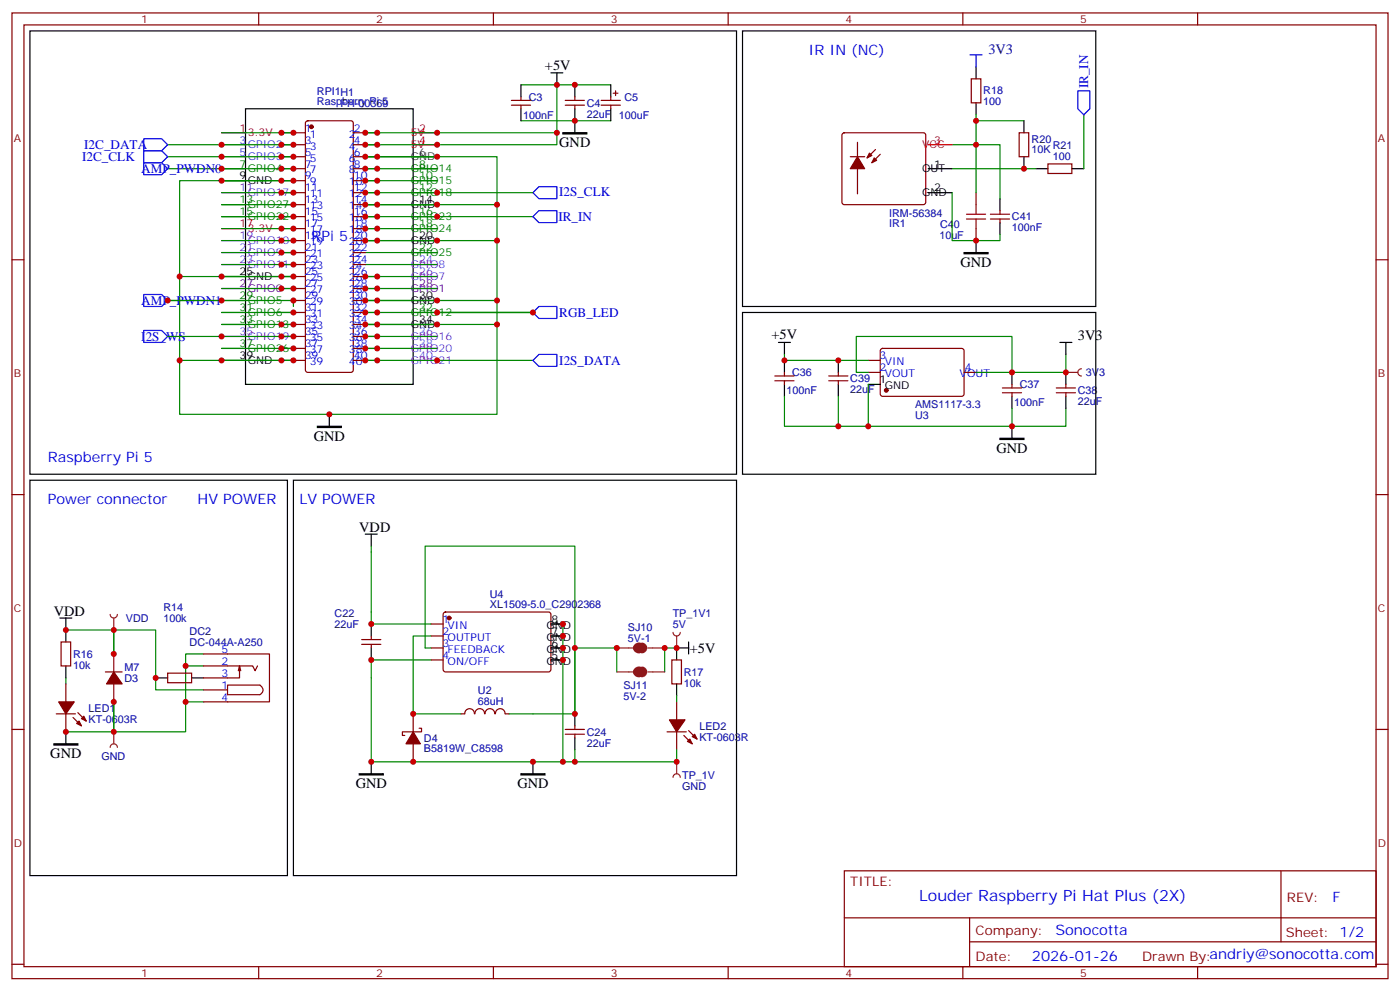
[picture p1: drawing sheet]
<svg xmlns="http://www.w3.org/2000/svg" width="412mm" height="292mm" viewBox="0 0 412 292" stroke-linecap="round" stroke-linejoin="round" font-family="sans-serif">
<g fill="none" stroke="#870000" stroke-width=".35">
<path d="M3.5 3.8h405.4v284.3h-405.4zM7.1 7.3h398.2v277.3h-398.2zM76.2 3.8v3.5M145.3 3.8v3.5M214.5 3.8v3.5M283.6 3.8v3.5M352.8 3.8v3.5M150.6 31h5.7M150.6 29.6h5.7M153.5 28.5v1.1M153.5 31v1M166.5 31h5.7"/>
<path d="M166.5 29.6h5.7M169.3 28.5v1.1M169.3 31v1M177.1 31h5.6M177.1 29.6h5.6M179.9 28.5v1.1M179.9 31v1M180.6 27.4h1.4M181.3 26.7v1.5M3.5 76.5h3.6M405.3 76.5h3.6M3.5 145.6h3.6"/>
<path d="M405.3 145.6h3.6M3.5 214.8h3.6M121.7 210.2v5.3M121.7 219v5.3M123.5 214.4h.7v1.1h-5.7v1h.7M405.3 214.8h3.6M248.7 256.4h156.6v28.2h-156.6zM377.3 256.4v20.9M248.7 270.2h156.5M285.6 277.3h119.6M285.6 270.2v14.2M3.5 283.9h3.6"/>
<path d="M76.2 284.6v3.5M145.3 284.6v3.5M214.5 284.6v3.5M283.6 284.6v3.5M352.8 284.6v3.5M405.3 283.9h3.6"/>
</g>
<g fill="none" stroke="#000" stroke-width=".35">
<path d="M8.8 9.1h208.2v130.5h-208.2zM72.3 32h49.4v81.2h-49.4zM153.5 25v3.5M153.5 32v3.6M162.3 21.4h3.5M164 21.4v3.6M169.3 25v3.5M169.3 32v7.1M179.9 25v3.5M179.9 32v3.6M65.3 53.2h7M121.7 60.3h7.1"/>
<path d="M121.7 70.8h7.1M65.3 81.4h7M121.7 88.5h7.1M121.7 95.5h7.1M65.3 106.1h7M97 122v3.5"/>
</g>
<path d="M157 56.7l1.7-1.7h5.3v3.5h-5.3zM42.3 97.3h5.3l1.8 1.8-1.8 1.7h-5.3z" fill="none" stroke="#00f" stroke-width=".35"/>
<path d="M65.3 39.1h7M121.7 39.1h7.1M121.7 42.6h7.1M65.3 67.3h7" fill="none" stroke="#f00" stroke-width=".35"/>
<path d="M65.3 42.6h7M65.3 46.1h7" fill="none" stroke="#06c" stroke-width=".35"/>
<path d="M121.7 46.1h7.1" fill="none" stroke="#333" stroke-width=".35"/>
<g fill="none" stroke="#060" stroke-width=".35">
<path d="M65.3 49.7h7M121.7 49.7h7.1M121.7 53.2h7.1M121.7 56.7h7.1M65.3 60.3h7M65.3 63.8h7M121.7 63.8h7.1M121.7 67.3h7.1M121.7 74.4h7.1M65.3 88.5h7M65.3 92h7M65.3 95.5h7"/>
<path d="M121.7 92h7.1M65.3 102.6h7"/>
</g>
<path d="M65.3 56.7h7M65.3 70.8h7M65.3 74.4h7M65.3 77.9h7M121.7 77.9h7.1M65.3 99.1h7M121.7 81.4h7.1M121.7 99.1h7.1M121.7 102.6h7.1M121.7 106.1h7.1" fill="none" stroke="#90f" stroke-width=".35"/>
<path d="M65.3 84.9h7M121.7 84.9h7.1" fill="none" stroke="#609" stroke-width=".35"/>
<g fill="none" stroke="#008700" stroke-width=".35">
<path d="M65.3 39.1h21.1M107.6 39.1h56.4M153.5 35.6h26.4M153.5 25h26.4M164 25v17.6h-56.4M49.4 49.7h37M49.4 46.1h37M49.4 42.6h37M65.3 53.2h21.1h-33.5v28.2h33.5h-21.1M65.3 56.7h21.1M107.6 56.7h49.4M128.8 46.1h-21.2h38.8v14.2"/>
<path d="M65.3 67.3h21.1M65.3 63.8h21.1M107.6 67.3h21.2M107.6 63.8h49.4M128.8 70.8h-21.2h38.8v17.7M128.8 60.3h-21.2h38.8v10.5M52.9 81.4v24.7h33.5h-21.1M65.3 95.5h21.1M65.3 84.9h21.1M107.6 81.4h21.2M107.6 99.1h21.2M128.8 95.5h-21.2h38.8v26.5h-93.5v-15.9"/>
<path d="M128.8 88.5h-21.2h38.8v7M65.3 102.6h21.1M107.6 106.1h49.4M107.6 102.6h21.2"/>
</g>
<path d="M165.8 39.1h7.1v.3h-7.1zM93.5 125.5h7v.4h-7z" fill="#000" stroke="#000" stroke-width=".35"/>
<path d="M121.7 215.5l2.1 3.5h-4.2z" fill="#870000" stroke="#870000" stroke-width=".35"/>
<path d="M198.3 186.2a1.06 1.06 0 0 0 1 1.1 1.06 1.06 0 0 0 1.1-1.1M199.3 187.3v3.5" fill="none" stroke="#8c2424" stroke-width=".35"/>
<circle cx="199.3" cy="190.8" r=".18" fill="#8c2424"/>
<path d="M86.4 141.4h130.6v116.4h-130.6zM107.6 157.3h3.5M109.4 157.3v3.5M109.4 183.7v3.6M109.4 190.8v3.5M202.8 190.8h-3.5v3.5M202.8 189v3.5M169.3 210.2v3.5M169.3 217.2v3.6M199.3 201.4v3.5M109.4 224.3v3.5M157 224.3v3.5" fill="none" stroke="#000" stroke-width=".35"/>
<path d="M109.4 160.8v1.8M109.4 183.7h17.6M125.2 190.8h1.8M127 194.3h-17.6v30h59.9v-3.5M127 187.3h-5.3v22.9h14.1M162.3 183.7h3.5v40.6M162.3 187.3h3.5M162.3 190.8h3.5M162.3 194.3h3.5M169.3 190.8v19.4h-19.4" fill="none" stroke="#008700" stroke-width=".35"/>
<path d="M105.8 227.8h7.1v.4h-7.1zM153.5 227.8h7v.4h-7z" fill="#000" stroke="#000" stroke-width=".35"/>
<g fill="none" stroke="#870000" stroke-width=".35">
<path d="M106.5 189.7h5.7M106.5 188.3h5.7M109.4 187.3v1M109.4 189.7v1.1M197.9 194.3h2.8v7.1h-2.8zM166.5 216.2h5.7M166.5 214.8h5.7M169.3 213.7v1.1M169.3 216.2v1M196.5 215.5h5.6M199.3 206.7v5.2M199.3 215.5v5.3"/>
<path d="M201.4 216.5l2.5 2.5M202.8 215.1l2.5 2.5"/>
</g>
<g fill="#870000" stroke="#870000" stroke-width=".35">
<path d="M203.2 217.6l.7 1.4-1.4-.7z"/>
<path d="M204.6 216.2l.7 1.4-1.4-.7z"/>
<path d="M197.2 211.9h4.6l-2.5 3.6z"/>
</g>
<path d="M198.3 228.9a1.06 1.06 0 0 1 1-1.1 1.06 1.06 0 0 1 1.1 1.1M199.3 224.3v3.5" fill="none" stroke="#8c2424" stroke-width=".35"/>
<circle cx="199.3" cy="224.3" r=".18" fill="#8c2424"/>
<path d="M109.4 162.6v21.1M125.2 190.8v-30h44.1v30h12.4v7M169.3 190.8v19.4M199.3 190.8h-3.5v7M199.3 204.9v1.8M199.3 220.8v3.5h-30" fill="none" stroke="#008700" stroke-width=".35"/>
<path d="M33.5 215.5v3.5M32.5 220.1a1.06 1.06 0 0 1 1-1.1 1.06 1.06 0 0 1 1.1 1.1" fill="none" stroke="#8c2424" stroke-width=".35"/>
<circle cx="33.5" cy="215.5" r=".18" fill="#8c2424"/>
<path d="M32.5 180.9a1.06 1.06 0 0 0 1 1.1 1.06 1.06 0 0 0 1.1-1.1M33.5 182v3.5" fill="none" stroke="#8c2424" stroke-width=".35"/>
<circle cx="33.5" cy="185.5" r=".18" fill="#8c2424"/>
<g fill="none" stroke="#008700" stroke-width=".35">
<path d="M82.9 39.1h3.5M107.6 39.1h3.5M287.5 35.6h14.1M287.5 33.8v22.9M319.3 33.8v15.9M82.9 49.7h3.5M82.9 53.2h3.5M82.9 56.7h3.5M82.9 46.1h3.5M82.9 42.6h3.5M107.6 49.7h21.2M107.6 53.2h21.2"/>
<path d="M107.6 56.7h3.5M107.6 46.1h3.5M107.6 42.6h3.5M280.5 42.6h14.1v15.9M280.5 49.7h24.7M65.3 60.3h21.1h-3.5M65.3 70.8h21.1M65.3 74.4h21.1M65.3 77.9h21.1M82.9 67.3h3.5M82.9 63.8h3.5M107.6 74.4h21.2"/>
<path d="M107.6 77.9h21.2M107.6 70.8h3.5M107.6 67.3h3.5M107.6 63.8h3.5M107.6 60.3h3.5M49.4 88.5h37v1.7M49.4 99.1h37M65.3 92h21.1h-3.5M82.9 84.9h3.5M82.9 95.5h3.5M82.9 81.4h3.5M107.6 84.9h21.2"/>
<path d="M107.6 92h49.4M107.6 99.1h3.5M107.6 95.5h3.5M107.6 81.4h3.5M107.6 88.5h3.5M82.9 106.1h3.5M82.9 102.6h3.5M107.6 106.1h3.5M107.6 102.6h3.5M19.4 185.5h14.1v7M19.4 199.6v1.8M33.5 206.7v8.8h-14.1"/>
</g>
<path d="M284 74.4h7v.3h-7zM15.9 219h7v.4h-7z" fill="#000" stroke="#000" stroke-width=".35"/>
<g fill="none" stroke="#000" stroke-width=".35">
<path d="M218.7 9.1h104.1v81.1h-104.1zM287.5 19.7v3.5M287.5 30.3v3.5M301.6 35.6v3.5M294.6 58.5v3.5M301.6 46.1v3.6M305.2 49.7h3.5M315.7 49.7h3.6M287.5 70.8v3.6M294.6 65.5v3.6M8.8 141.4h75.9v116.4h-75.9zM17.6 182h3.6"/>
<path d="M19.4 182v7M19.4 196.1v3.5M162.3 194.3h3.5M162.3 190.8h3.5M162.3 187.3h3.5M162.3 183.7h3.5M19.4 215.5v3.5"/>
</g>
<g fill="#870000" stroke="#870000" stroke-width=".35">
<path d="M22.6 213l.7-.7 .7 1.4z"/>
<path d="M24 211.6l.7-.7 .7 1.4z"/>
<path d="M17.3 206.7h4.6l-2.5 3.5z"/>
<circle cx="132.3" cy="182" r=".53"/>
</g>
<g fill="none" stroke="#870000" stroke-width=".35">
<path d="M286.1 23.2h2.8v7.1h-2.8zM300.2 39.1h2.8v7h-2.8zM287.5 56.7v3.6M308.7 48.3h7v2.8h-7zM287.5 67.3v3.5M291.7 63.1h5.7M291.7 64.5h5.7M294.6 62v1.1M294.6 64.5v1M18 189h2.8v7.1h-2.8zM127 183.7h3.5M127 187.3h3.5"/>
<path d="M127 190.8h3.5M127 194.3h3.5M130.8 180.4l.4-.2 30.6 .1 .5 .6-.1 16.5-.6 .4h-30.6l-.5-.7v-16.2zM16.6 210.2h5.6M19.4 201.4v5.3M19.4 210.2v5.3M21.5 211.2l2.5 2.5M22.9 209.8l2.5 2.5M139.7 210.2a1.41 1.41 0 0 0-1.4-1.5 1.41 1.41 0 0 0-1.4 1.5h-1.1M139.9 210.2a1.41 1.41 0 0 1 1.4-1.5 1.41 1.41 0 0 1 1.4 1.5M142.9 210.2a1.41 1.41 0 0 1 1.4-1.5 1.41 1.41 0 0 1 1.4 1.5M145.9 210.2a1.41 1.41 0 0 1 1.5-1.5 1.41 1.41 0 0 1 1.4 1.5"/>
<path d="M148.9 210.2h1"/>
</g>
<path d="M285.8 16.2h3.5M287.5 16.2v3.5M317.5 26.7h3.5v5.3l-1.7 1.8-1.8-1.8zM42.3 47.9h5.3l1.8 1.8-1.8 1.7h-5.3zM42.3 44.4h5.3l1.8 1.7-1.8 1.8h-5.3zM42.3 40.9h5.3l1.8 1.7-1.8 1.8h-5.3zM157 106.1l1.7-1.7h5.3v3.5h-5.3z" fill="none" stroke="#00f" stroke-width=".35"/>
<path d="M188.4 190.1a.76 .76 0 0 0-1.1 .7 .76 .76 0 0 0 1.1 .7M188.4 197.1a.76 .76 0 0 0-1.1 .7 .76 .76 0 0 0 1.1 .7M189.1 190.1a.71 .71 0 0 1 .7 .7 .71 .71 0 0 1-.7 .7M189.1 197.1a.71 .71 0 0 1 .7 .7 .71 .71 0 0 1-.7 .7" fill="none" stroke="#8c2424" stroke-width="1.8"/>
<path d="M181.7 190.8h4.9M181.7 197.8h4.9M187.3 190.8h2.5M187.3 197.8h2.5M190.9 190.8h4.9M190.9 197.8h4.9" fill="none" stroke="#8c2424" stroke-width=".35"/>
<path d="M284.7 64.5h5.6M284.7 63.1h5.6M287.5 60.3v2.8M287.5 64.5v2.8" fill="none" stroke="#a10000" stroke-width=".35"/>
<path d="M248.2 39.3l.5-.2h23.3l.5 .2 .2 .5v19.7l-.2 .5-.5 .3h-23.3l-.5-.3-.2-.5v-19.7z" fill="#fff" stroke="#870000" stroke-width=".35"/>
<g fill="none" stroke="#000" stroke-width=".35">
<path d="M273.4 49.7h7.1M273.4 56.7h7.1M229.3 100.8h3.5M231.1 100.8v3.6M231.1 106.1v3.5M231.1 113.2v3.5M246.9 106.1v3.5M246.9 113.2v3.5M255.8 113.2h3.5M298.1 109.6v3.6M298.1 116.7v3.5M312.2 100.8h3.5"/>
<path d="M314 100.8v3.6M314 109.6v3.6M314 116.7v3.5M298.1 125.5v3.5M45.9 199.6h3.5M56.4 199.6h3.6"/>
</g>
<path d="M273.4 42.6h7.1" fill="none" stroke="#f00" stroke-width=".35"/>
<g fill="#870000" stroke="#870000" stroke-width=".35">
<path d="M252.6 46.1l2.1 3.6h-4.2z"/>
<path d="M257.5 46.5l.7 .7-1.4 .7z"/>
<path d="M256.1 45.1l.7 .7-1.4 .7z"/>
<path d="M33.5 197.8l2.5 3.6h-4.6z"/>
<circle cx="91.7" cy="37.3" r=".53"/>
<circle cx="261.1" cy="114.9" r=".53"/>
</g>
<g fill="none" stroke="#870000" stroke-width=".35">
<path d="M86.4 39.1h3.6M90.2 35.8l.5-.2h12.7l.5 .2 .2 .5v72.6l-.3 .5-.4 .2h-12.7l-.5-.2-.2-.5v-72.6zM104.1 39.1h3.5M86.4 46.1h3.6M86.4 42.6h3.6M86.4 49.7h3.6M86.4 53.2h3.6M86.4 56.7h3.6M104.1 46.1h3.5M104.1 42.6h3.5M104.1 49.7h3.5M104.1 53.2h3.5"/>
<path d="M104.1 56.7h3.5M250.5 46.1h4.2M252.6 41.9v15.2M257.9 44l-2.5 2.5M259.3 45.4l-2.5 2.5M86.4 60.3h3.6M86.4 63.8h3.6M86.4 67.3h3.6M86.4 77.9h3.6M86.4 70.8h3.6M86.4 74.4h3.6M104.1 60.3h3.5"/>
<path d="M104.1 63.8h3.5M104.1 67.3h3.5M104.1 77.9h3.5M104.1 70.8h3.5M104.1 74.4h3.5M86.4 99.1h3.6M86.4 95.5h3.6M86.4 92h3.6M86.4 88.5h3.6M86.4 84.9h3.6M86.4 81.4h3.6M104.1 99.1h3.5"/>
<path d="M104.1 95.5h3.5M104.1 92h3.5M104.1 88.5h3.5M104.1 84.9h3.5M104.1 81.4h3.5M86.4 106.1h3.6M86.4 102.6h3.6M104.1 106.1h3.5M104.1 102.6h3.5M228.2 112.1h5.7M228.2 110.7h5.7M231.1 109.6v1.1"/>
<path d="M231.1 112.1v1.1M244.1 112.1h5.7M244.1 110.7h5.7M246.9 109.6v1.1M246.9 112.1v1.1M255.8 106.1h3.5M255.8 109.6h3.5M259.5 102.8l.5-.2h23.6l.4 .7-.1 13-.6 .4-23.6-.1-.4-.6v-12.7zM284 109.6h3.5M295.3 115.6h5.6M295.3 114.2h5.6M298.1 113.2v1"/>
<path d="M298.1 115.6v1.1M311.1 115.6h5.7M311.1 114.2h5.7M314 113.2v1M314 115.6v1.1M31 197.8h5M33.5 192.5v5.3M49.4 198.2h7v2.8h-7zM60 192.5h19.4v14.2h-19.4M60 196.1h14.4l.7 1.4 .7-1.4M70.6 196.1v3.5h-10.6M70.6 196.1l-.4 1.4"/>
<path d="M70.6 196.1l.3 1.4M33.5 201.4v5.3M60 203.1h7M67 201.7l9.7 .1a1.6 1.6 0 0 1 .5 2.1l-.6 .6h-9.6z"/>
</g>
<g fill="none" stroke="#008700" stroke-width=".35">
<path d="M280.5 56.7v14.1h14.1v-1.7M128.8 92h28.2M231.1 104.4v1.7h24.7M231.1 116.7v8.8h24.7M246.9 116.7v8.8M255.8 113.2v12.3h58.2v-5.3M255.8 109.6h-3.6v-10.5h45.9v10.5M314 104.4v5.2h-26.5M298.1 120.2v5.3M33.5 192.5v-7h12.4v17.6h14.1M54.7 196.1h5.3M60 192.5h-5.3v14.2"/>
<path d="M33.5 206.7v8.8h21.2v-8.8h5.3"/>
</g>
<path d="M157 63.8l1.7-1.8h5.3v3.5h-5.3zM157 92l1.7-1.8h5.3v3.6h-5.3z" fill="none" stroke="#00f" stroke-width=".35"/>
<path d="M294.6 129h7v.4h-7z" fill="#000" stroke="#000" stroke-width=".35"/>
<path d="M314 109.6h3.5M318.6 108.6a1.06 1.06 0 0 0-1.1 1 1.06 1.06 0 0 0 1.1 1.1" fill="none" stroke="#8c2424" stroke-width=".35"/>
<circle cx="314" cy="109.6" r=".18" fill="#8c2424"/>
<path d="M218.7 92h104.1v47.6h-104.1z" fill="none" stroke="#000" stroke-width=".35"/>
<path d="M42.3 86.7h5.3l1.8 1.8-1.8 1.7h-5.3z" fill="none" stroke="#00f" stroke-width=".35"/>
<path d="M49.4 88.5h15.9" fill="none" stroke="#008700" stroke-width=".35"/>
<g fill="#c00">
<circle cx="169.3" cy="25" r=".88"/>
<circle cx="169.3" cy="35.6" r=".88"/>
<circle cx="164" cy="25" r=".88"/>
<circle cx="164" cy="39.1" r=".88"/>
<circle cx="128.8" cy="39.1" r=".88"/>
<circle cx="128.8" cy="42.6" r=".88"/>
<circle cx="111.1" cy="95.5" r=".88"/>
<circle cx="52.9" cy="106.1" r=".88"/>
<circle cx="128.8" cy="95.5" r=".88"/>
<circle cx="146.4" cy="95.5" r=".88"/>
<circle cx="97" cy="122" r=".88"/>
<circle cx="111.1" cy="88.5" r=".88"/>
<circle cx="128.8" cy="88.5" r=".88"/>
<circle cx="146.4" cy="88.5" r=".88"/>
<circle cx="111.1" cy="70.8" r=".88"/>
<circle cx="128.8" cy="70.8" r=".88"/>
<circle cx="146.4" cy="70.8" r=".88"/>
<circle cx="111.1" cy="60.3" r=".88"/>
<circle cx="128.8" cy="60.3" r=".88"/>
<circle cx="146.4" cy="60.3" r=".88"/>
<circle cx="111.1" cy="46.1" r=".88"/>
<circle cx="128.8" cy="46.1" r=".88"/>
<circle cx="82.9" cy="53.2" r=".88"/>
<circle cx="82.9" cy="81.4" r=".88"/>
<circle cx="65.3" cy="81.4" r=".88"/>
<circle cx="65.3" cy="53.2" r=".88"/>
<circle cx="52.9" cy="81.4" r=".88"/>
<circle cx="82.9" cy="106.1" r=".88"/>
<circle cx="65.3" cy="106.1" r=".88"/>
<circle cx="65.3" cy="49.7" r=".88"/>
<circle cx="65.3" cy="46.1" r=".88"/>
<circle cx="65.3" cy="42.6" r=".88"/>
<circle cx="128.8" cy="106.1" r=".88"/>
<circle cx="128.8" cy="63.8" r=".88"/>
<circle cx="128.8" cy="56.7" r=".88"/>
<circle cx="121.7" cy="224.3" r=".88"/>
<circle cx="121.7" cy="210.2" r=".88"/>
<circle cx="199.3" cy="224.3" r=".88"/>
<circle cx="199.3" cy="190.8" r=".88"/>
<circle cx="169.3" cy="210.2" r=".88"/>
<circle cx="157" cy="224.3" r=".88"/>
<circle cx="109.4" cy="224.3" r=".88"/>
<circle cx="165.8" cy="224.3" r=".88"/>
<circle cx="165.8" cy="187.3" r=".88"/>
<circle cx="165.8" cy="190.8" r=".88"/>
<circle cx="165.8" cy="194.3" r=".88"/>
<circle cx="109.4" cy="183.7" r=".88"/>
<circle cx="109.4" cy="194.3" r=".88"/>
<circle cx="169.3" cy="224.3" r=".88"/>
<circle cx="169.3" cy="190.8" r=".88"/>
<circle cx="19.4" cy="185.5" r=".88"/>
<circle cx="19.4" cy="215.5" r=".88"/>
<circle cx="165.8" cy="183.7" r=".88"/>
<circle cx="111.1" cy="81.4" r=".88"/>
<circle cx="128.8" cy="92" r=".88"/>
<circle cx="33.5" cy="185.5" r=".88"/>
<circle cx="65.3" cy="99.1" r=".88"/>
<circle cx="33.5" cy="215.5" r=".88"/>
<circle cx="82.9" cy="102.6" r=".88"/>
<circle cx="82.9" cy="99.1" r=".88"/>
<circle cx="82.9" cy="95.5" r=".88"/>
<circle cx="82.9" cy="84.9" r=".88"/>
<circle cx="82.9" cy="77.9" r=".88"/>
<circle cx="82.9" cy="74.4" r=".88"/>
<circle cx="82.9" cy="70.8" r=".88"/>
<circle cx="82.9" cy="67.3" r=".88"/>
<circle cx="82.9" cy="63.8" r=".88"/>
<circle cx="82.9" cy="56.7" r=".88"/>
<circle cx="82.9" cy="49.7" r=".88"/>
<circle cx="82.9" cy="46.1" r=".88"/>
<circle cx="82.9" cy="42.6" r=".88"/>
<circle cx="82.9" cy="39.1" r=".88"/>
<circle cx="111.1" cy="39.1" r=".88"/>
<circle cx="111.1" cy="42.6" r=".88"/>
<circle cx="111.1" cy="49.7" r=".88"/>
<circle cx="111.1" cy="53.2" r=".88"/>
<circle cx="111.1" cy="56.7" r=".88"/>
<circle cx="111.1" cy="63.8" r=".88"/>
<circle cx="111.1" cy="67.3" r=".88"/>
<circle cx="111.1" cy="84.9" r=".88"/>
<circle cx="111.1" cy="92" r=".88"/>
<circle cx="111.1" cy="99.1" r=".88"/>
<circle cx="111.1" cy="102.6" r=".88"/>
<circle cx="111.1" cy="106.1" r=".88"/>
<circle cx="86.4" cy="106.1" r=".88"/>
<circle cx="86.4" cy="102.6" r=".88"/>
<circle cx="86.4" cy="99.1" r=".88"/>
<circle cx="86.4" cy="95.5" r=".88"/>
<circle cx="86.4" cy="84.9" r=".88"/>
<circle cx="86.4" cy="81.4" r=".88"/>
<circle cx="86.4" cy="53.2" r=".88"/>
<circle cx="86.4" cy="77.9" r=".88"/>
<circle cx="86.4" cy="74.4" r=".88"/>
<circle cx="86.4" cy="70.8" r=".88"/>
<circle cx="86.4" cy="67.3" r=".88"/>
<circle cx="86.4" cy="63.8" r=".88"/>
<circle cx="86.4" cy="56.7" r=".88"/>
<circle cx="86.4" cy="49.7" r=".88"/>
<circle cx="86.4" cy="46.1" r=".88"/>
<circle cx="86.4" cy="42.6" r=".88"/>
<circle cx="86.4" cy="39.1" r=".88"/>
<circle cx="107.6" cy="39.1" r=".88"/>
<circle cx="107.6" cy="42.6" r=".88"/>
<circle cx="107.6" cy="46.1" r=".88"/>
<circle cx="107.6" cy="49.7" r=".88"/>
<circle cx="107.6" cy="53.2" r=".88"/>
<circle cx="107.6" cy="56.7" r=".88"/>
<circle cx="107.6" cy="60.3" r=".88"/>
<circle cx="107.6" cy="63.8" r=".88"/>
<circle cx="107.6" cy="67.3" r=".88"/>
<circle cx="107.6" cy="70.8" r=".88"/>
<circle cx="107.6" cy="81.4" r=".88"/>
<circle cx="107.6" cy="84.9" r=".88"/>
<circle cx="107.6" cy="88.5" r=".88"/>
<circle cx="107.6" cy="92" r=".88"/>
<circle cx="107.6" cy="95.5" r=".88"/>
<circle cx="107.6" cy="99.1" r=".88"/>
<circle cx="107.6" cy="102.6" r=".88"/>
<circle cx="107.6" cy="106.1" r=".88"/>
<circle cx="181.7" cy="190.8" r=".88"/>
<circle cx="195.8" cy="190.8" r=".88"/>
<circle cx="287.5" cy="35.6" r=".88"/>
<circle cx="301.6" cy="49.7" r=".88"/>
<circle cx="287.5" cy="42.6" r=".88"/>
<circle cx="287.5" cy="70.8" r=".88"/>
<circle cx="86.4" cy="60.3" r=".88"/>
<circle cx="86.4" cy="88.5" r=".88"/>
<circle cx="86.4" cy="92" r=".88"/>
<circle cx="157" cy="92" r=".88"/>
<circle cx="54.7" cy="196.1" r=".88"/>
<circle cx="54.7" cy="206.7" r=".88"/>
<circle cx="45.9" cy="199.6" r=".88"/>
<circle cx="33.5" cy="206.7" r=".88"/>
<circle cx="33.5" cy="192.5" r=".88"/>
<circle cx="298.1" cy="109.6" r=".88"/>
<circle cx="298.1" cy="125.5" r=".88"/>
<circle cx="231.1" cy="106.1" r=".88"/>
<circle cx="246.9" cy="106.1" r=".88"/>
<circle cx="255.8" cy="125.5" r=".88"/>
<circle cx="246.9" cy="125.5" r=".88"/>
<circle cx="314" cy="109.6" r=".88"/>
<circle cx="65.3" cy="88.5" r=".88"/>
<circle cx="49.4" cy="88.5" r=".88"/>
</g>
<text font-size="4.6" fill="#00f" x="270.8" y="265.4">Louder Raspberry Pi Hat Plus (2X)</text>
<g font-size="4.2" fill="#00f">
<text x="238.1" y="16.2">IR IN (NC)</text>
<text x="91.7" y="70.8">RPi 5</text>
<text x="14.1" y="136.1">Raspberry Pi 5</text>
<text x="14.1" y="148.4">Power connector</text>
<text x="58.2" y="148.4">HV POWER</text>
<text x="88.2" y="148.4">LV POWER</text>
<text x="392.5" y="265.7">F</text>
<text x="310.9" y="275.2">Sonocotta</text>
<text x="304" y="283">2026-01-26</text>
</g>
<text font-size="4.2" fill="#000080" x="291.2" y="15.8">3V3</text>
<g font-size="4.2">
<text x="160.5" y="20.7">+5V</text>
<text x="164.7" y="43.4">GND</text>
<text x="282.9" y="78.6">GND</text>
<text x="227.3" y="99.7">+5V</text>
<text x="317.5" y="100.1">3V3</text>
<text x="92.4" y="129.8">GND</text>
<text x="293.5" y="133.3">GND</text>
<text x="105.8" y="156.6">VDD</text>
<text x="15.9" y="181.3">VDD</text>
<text x="203.2" y="192.2">+5V</text>
<text x="14.8" y="223.2">GND</text>
<text x="104.8" y="232.1">GND</text>
<text x="152.4" y="232.1">GND</text>
</g>
<g font-size="3.9" fill="#00f">
<text x="320.5" y="26" transform="rotate(-90 320.5 26)">IR_IN</text>
<text x="24.2" y="47.4">I2C_CLK</text>
<text x="24.8" y="43.8">I2C_DATA</text>
<text x="41.6" y="51">AMP_PWDN0</text>
<text x="164.7" y="57.8">I2S_CLK</text>
<text x="164.5" y="65">IR_IN</text>
<text x="41.6" y="89.8">AMP_PWDN1</text>
<text x="164.7" y="93.3">RGB_LED</text>
<text x="41.6" y="100.5">I2S_WS</text>
<text x="164.7" y="107.3">I2S_DATA</text>
</g>
<g font-size="3.9" fill="#800">
<text x="250.5" y="261">TITLE:</text>
<text x="379.1" y="265.7">REV:</text>
<text x="287.4" y="275.2">Company:</text>
<text x="378.7" y="275.8">Sheet: 1/2</text>
<text x="287.4" y="282.9">Date:</text>
<text x="336.4" y="282.9">Drawn By:andriy@sonocotta.com</text>
</g>
<g font-size="3.2" fill="#800">
<text x="41.6" y="6.8">1</text>
<text x="110.8" y="6.8">2</text>
<text x="179.9" y="6.8">3</text>
<text x="249.1" y="6.8">4</text>
<text x="318.2" y="6.8">5</text>
<text x="4.1" y="41.9">A</text>
<text x="405.9" y="41.9">A</text>
<text x="4.1" y="111.1">B</text>
<text x="405.9" y="111.1">B</text>
<text x="4.1" y="180.2">C</text>
<text x="405.9" y="180.2">C</text>
<text x="4.1" y="249.3">D</text>
<text x="405.9" y="249.3">D</text>
<text x="41.6" y="287.6">1</text>
<text x="110.8" y="287.6">2</text>
<text x="179.9" y="287.6">3</text>
<text x="249.1" y="287.6">4</text>
<text x="318.2" y="287.6">5</text>
</g>
<g font-size="3.2" fill="#000080">
<text x="93.4" y="27.9">RPI1H1</text>
<text x="155.7" y="29.7">C3</text>
<text x="184" y="29.7">C5</text>
<text x="289.6" y="27.8">R18</text>
<text x="93.4" y="31">Raspberry Pi 5</text>
<text x="100.3" y="31.4">FH-00369</text>
<text x="154.1" y="34.9">100nF</text>
<text x="172.9" y="34.6">22uF</text>
<text x="172.9" y="31.4">C4</text>
<text x="182.3" y="34.9">100uF</text>
<text x="289.6" y="31">100</text>
<text x="303.9" y="42">R20</text>
<text x="303.9" y="45.2">10K</text>
<text x="310.1" y="47.2">100</text>
<text x="310.1" y="44">R21</text>
<text x="261.9" y="63.8">IRM-56384</text>
<text x="298.1" y="64.9">C41</text>
<text x="261.9" y="67">IR1</text>
<text x="276.7" y="70.2">10uF</text>
<text x="276.9" y="67">C40</text>
<text x="298.1" y="68.1">100nF</text>
<text x="233.3" y="110.8">C36</text>
<text x="250.5" y="112.5">C39</text>
<text x="319.9" y="110.8">3V3</text>
<text x="231.7" y="116.1">100nF</text>
<text x="250.5" y="115.7">22uF</text>
<text x="298.7" y="119.6">100nF</text>
<text x="300.4" y="114.3">C37</text>
<text x="317.5" y="119.3">22uF</text>
<text x="317.5" y="116.1">C38</text>
<text x="269.5" y="120.3">AMS1117-3.3</text>
<text x="269.5" y="123.4">U3</text>
<text x="48.1" y="179.9">R14</text>
<text x="144.3" y="179.1">XL1509-5.0_C2902368</text>
<text x="144.3" y="176">U4</text>
<text x="37.1" y="183.1">VDD</text>
<text x="48.1" y="183.1">100k</text>
<text x="98.6" y="184.9">22uF</text>
<text x="98.6" y="181.7">C22</text>
<text x="185" y="185.9">SJ10</text>
<text x="198.2" y="184.8">5V</text>
<text x="198.2" y="181.6">TP_1V1</text>
<text x="55.9" y="190.1">DC-044A-A250</text>
<text x="55.9" y="187">DC2</text>
<text x="185" y="189">5V-1</text>
<text x="21.5" y="197">10k</text>
<text x="21.5" y="193.7">R16</text>
<text x="36.7" y="197.7">M7</text>
<text x="36.7" y="200.9">D3</text>
<text x="183.6" y="202.9">SJ11</text>
<text x="201.4" y="202.3">10k</text>
<text x="201.4" y="199">R17</text>
<text x="26.1" y="209.6">LED1</text>
<text x="140.8" y="207.6">68uH</text>
<text x="140.8" y="204.4">U2</text>
<text x="183.6" y="206">5V-2</text>
<text x="26.1" y="212.9">KT-0603R</text>
<text x="206" y="214.9">LED2</text>
<text x="124.9" y="221.5">B5819W_C8598</text>
<text x="124.9" y="218.4">D4</text>
<text x="172.9" y="219.8">22uF</text>
<text x="172.9" y="216.6">C24</text>
<text x="206" y="218.2">KT-0603R</text>
<text x="29.9" y="223.7">GND</text>
<text x="201" y="232.5">GND</text>
<text x="201" y="229.3">TP_1V</text>
</g>
<g font-size="3.2" fill="#f00">
<text x="70.6" y="38.7">1</text>
<text x="73" y="40.1">3.3V</text>
<text x="121" y="40.1">5V</text>
<text x="123.5" y="38.7">2</text>
<text x="121" y="43.7">5V</text>
<text x="123.5" y="42.3">4</text>
<text x="271.6" y="43.7">VCC</text>
<text x="275.2" y="42.3">3</text>
<text x="70.6" y="67">17</text>
<text x="73" y="68.4">3.3V</text>
</g>
<g font-size="3.2" fill="#00f">
<text x="89.8" y="38.7">1</text>
<text x="91.3" y="40.5">1</text>
<text x="102.8" y="40.5">2</text>
<text x="104.2" y="38.7">2</text>
<text x="89.8" y="42.3">3</text>
<text x="89.8" y="45.8">5</text>
<text x="91.3" y="44">3</text>
<text x="91.3" y="47.6">5</text>
<text x="102.8" y="47.6">6</text>
<text x="102.8" y="44">4</text>
<text x="104.2" y="45.8">6</text>
<text x="104.2" y="42.3">4</text>
<text x="89.8" y="49.3">7</text>
<text x="89.8" y="52.8">9</text>
<text x="91.3" y="51.1">7</text>
<text x="102.8" y="51.1">8</text>
<text x="104.2" y="52.8">10</text>
<text x="104.2" y="49.3">8</text>
<text x="89.8" y="56.4">11</text>
<text x="89.8" y="59.9">13</text>
<text x="91.3" y="54.6">9</text>
<text x="91.3" y="58.1">11</text>
<text x="102.8" y="58.1">12</text>
<text x="102.8" y="54.6">10</text>
<text x="104.2" y="59.9">14</text>
<text x="104.2" y="56.4">12</text>
<text x="89.8" y="63.4">15</text>
<text x="91.3" y="61.7">13</text>
<text x="91.3" y="65.2">15</text>
<text x="102.8" y="65.2">16</text>
<text x="102.8" y="61.7">14</text>
<text x="104.2" y="63.4">16</text>
<text x="89.8" y="67">17</text>
<text x="89.8" y="70.5">19</text>
<text x="91.3" y="68.7">17</text>
<text x="102.8" y="68.7">18</text>
<text x="104.2" y="70.5">20</text>
<text x="104.2" y="67">18</text>
<text x="89.8" y="74">21</text>
<text x="89.8" y="77.5">23</text>
<text x="91.3" y="72.2">19</text>
<text x="91.3" y="75.8">21</text>
<text x="102.8" y="75.8">22</text>
<text x="102.8" y="72.2">20</text>
<text x="104.2" y="77.5">24</text>
<text x="104.2" y="74">22</text>
<text x="89.8" y="81.1">25</text>
<text x="91.3" y="79.3">23</text>
<text x="91.3" y="82.8">25</text>
<text x="102.8" y="82.8">26</text>
<text x="102.8" y="79.3">24</text>
<text x="104.2" y="81.1">26</text>
<text x="89.8" y="84.6">27</text>
<text x="89.8" y="88.1">29</text>
<text x="91.3" y="86.4">27</text>
<text x="91.3" y="89.9">29</text>
<text x="102.8" y="89.9">30</text>
<text x="102.8" y="86.4">28</text>
<text x="104.2" y="88.1">30</text>
<text x="104.2" y="84.6">28</text>
<text x="89.8" y="91.7">31</text>
<text x="89.8" y="95.2">33</text>
<text x="91.3" y="93.4">31</text>
<text x="102.8" y="93.4">32</text>
<text x="104.2" y="95.2">34</text>
<text x="104.2" y="91.7">32</text>
<text x="89.8" y="98.7">35</text>
<text x="91.3" y="96.9">33</text>
<text x="91.3" y="100.5">35</text>
<text x="102.8" y="100.5">36</text>
<text x="102.8" y="96.9">34</text>
<text x="104.2" y="98.7">36</text>
<text x="89.8" y="102.2">37</text>
<text x="89.8" y="105.8">39</text>
<text x="91.3" y="104">37</text>
<text x="91.3" y="107.5">39</text>
<text x="102.8" y="107.5">40</text>
<text x="102.8" y="104">38</text>
<text x="104.2" y="105.8">40</text>
<text x="104.2" y="102.2">38</text>
<text x="259.1" y="105.8">3</text>
<text x="260.6" y="107.5">VIN</text>
<text x="259.1" y="109.3">2</text>
<text x="260.6" y="111.1">VOUT</text>
<text x="282.7" y="111.1">VOUT</text>
<text x="284.2" y="109.3">4</text>
<text x="130.4" y="183.4">1</text>
<text x="131.8" y="185.1">VIN</text>
<text x="130.4" y="186.9">2</text>
<text x="130.4" y="190.4">3</text>
<text x="131.8" y="188.7">OUTPUT</text>
<text x="65.3" y="192.2">5</text>
<text x="65.3" y="195.7">2</text>
<text x="130.4" y="194">4</text>
<text x="131.8" y="192.2">FEEDBACK</text>
<text x="131.8" y="195.7">ON/OFF</text>
<text x="65.3" y="199.2">3</text>
<text x="65.3" y="202.8">1</text>
<text x="65.3" y="206.3">4</text>
</g>
<g font-size="3.2" fill="#06c">
<text x="70.6" y="42.3">3</text>
<text x="70.6" y="45.8">5</text>
<text x="73" y="43.7">GPIO2</text>
<text x="73" y="47.2">GPIO3</text>
</g>
<g font-size="3.2" fill="#333">
<text x="121" y="47.2">GND</text>
<text x="123.5" y="45.8">6</text>
</g>
<g font-size="3.2" fill="#060">
<text x="70.6" y="49.3">7</text>
<text x="73" y="50.7">GPIO4</text>
<text x="121" y="50.7">GPIO14</text>
<text x="123.5" y="49.3">8</text>
<text x="123.5" y="52.8">10</text>
<text x="70.6" y="59.9">13</text>
<text x="121" y="54.3">GPIO15</text>
<text x="121" y="57.8">GPIO18</text>
<text x="123.5" y="56.4">12</text>
<text x="70.6" y="63.4">15</text>
<text x="73" y="61.3">GPIO27</text>
<text x="73" y="64.8">GPIO22</text>
<text x="121" y="64.8">GPIO23</text>
<text x="123.5" y="63.4">16</text>
<text x="121" y="68.4">GPIO24</text>
<text x="123.5" y="67">18</text>
<text x="121" y="75.4">GPIO25</text>
<text x="123.5" y="74">22</text>
<text x="70.6" y="88.1">29</text>
<text x="73" y="89.5">GPIO5</text>
<text x="70.6" y="91.7">31</text>
<text x="70.6" y="95.2">33</text>
<text x="73" y="93.1">GPIO6</text>
<text x="121" y="93.1">GPIO12</text>
<text x="123.5" y="91.7">32</text>
<text x="73" y="96.6">GPIO13</text>
<text x="70.6" y="102.2">37</text>
<text x="73" y="103.6">GPIO26</text>
</g>
<g font-size="3.2">
<text x="70.6" y="52.8">9</text>
<text x="271.6" y="50.7">OUT</text>
<text x="275.2" y="49.3">1</text>
<text x="73" y="54.3">GND</text>
<text x="123.5" y="59.9">14</text>
<text x="271.6" y="57.8">GND</text>
<text x="275.2" y="56.4">2</text>
<text x="121" y="61.3">GND</text>
<text x="121" y="71.9">GND</text>
<text x="123.5" y="70.5">20</text>
<text x="70.6" y="81.1">25</text>
<text x="73" y="82.5">GND</text>
<text x="121" y="89.5">GND</text>
<text x="123.5" y="88.1">30</text>
<text x="123.5" y="95.2">34</text>
<text x="121" y="96.6">GND</text>
<text x="70.6" y="105.8">39</text>
<text x="73" y="107.2">GND</text>
<text x="259.1" y="112.8">1</text>
<text x="260.6" y="114.6">GND</text>
<text x="161" y="185.1">GND</text>
<text x="162.5" y="183.4">8</text>
<text x="161" y="188.7">GND</text>
<text x="162.5" y="190.4">6</text>
<text x="162.5" y="186.9">7</text>
<text x="161" y="195.7">GND</text>
<text x="161" y="192.2">GND</text>
<text x="162.5" y="194">5</text>
</g>
<g font-size="3.2" fill="#90f">
<text x="70.6" y="56.4">11</text>
<text x="73" y="57.8">GPIO17</text>
<text x="70.6" y="70.5">19</text>
<text x="73" y="71.9">GPIO10</text>
<text x="70.6" y="74">21</text>
<text x="70.6" y="77.5">23</text>
<text x="73" y="75.4">GPIO9</text>
<text x="123.5" y="77.5">24</text>
<text x="73" y="79">GPIO11</text>
<text x="121" y="79">GPIO8</text>
<text x="121" y="82.5">GPIO7</text>
<text x="123.5" y="81.1">26</text>
<text x="70.6" y="98.7">35</text>
<text x="73" y="100.1">GPIO19</text>
<text x="121" y="100.1">GPIO16</text>
<text x="123.5" y="98.7">36</text>
<text x="121" y="103.6">GPIO20</text>
<text x="121" y="107.2">GPIO21</text>
<text x="123.5" y="102.2">38</text>
<text x="123.5" y="105.8">40</text>
</g>
<g font-size="3.2" fill="#609">
<text x="70.6" y="84.6">27</text>
<text x="73" y="86">GPIO0</text>
<text x="121" y="86">GPIO1</text>
<text x="123.5" y="84.6">28</text>
</g>
</svg>
